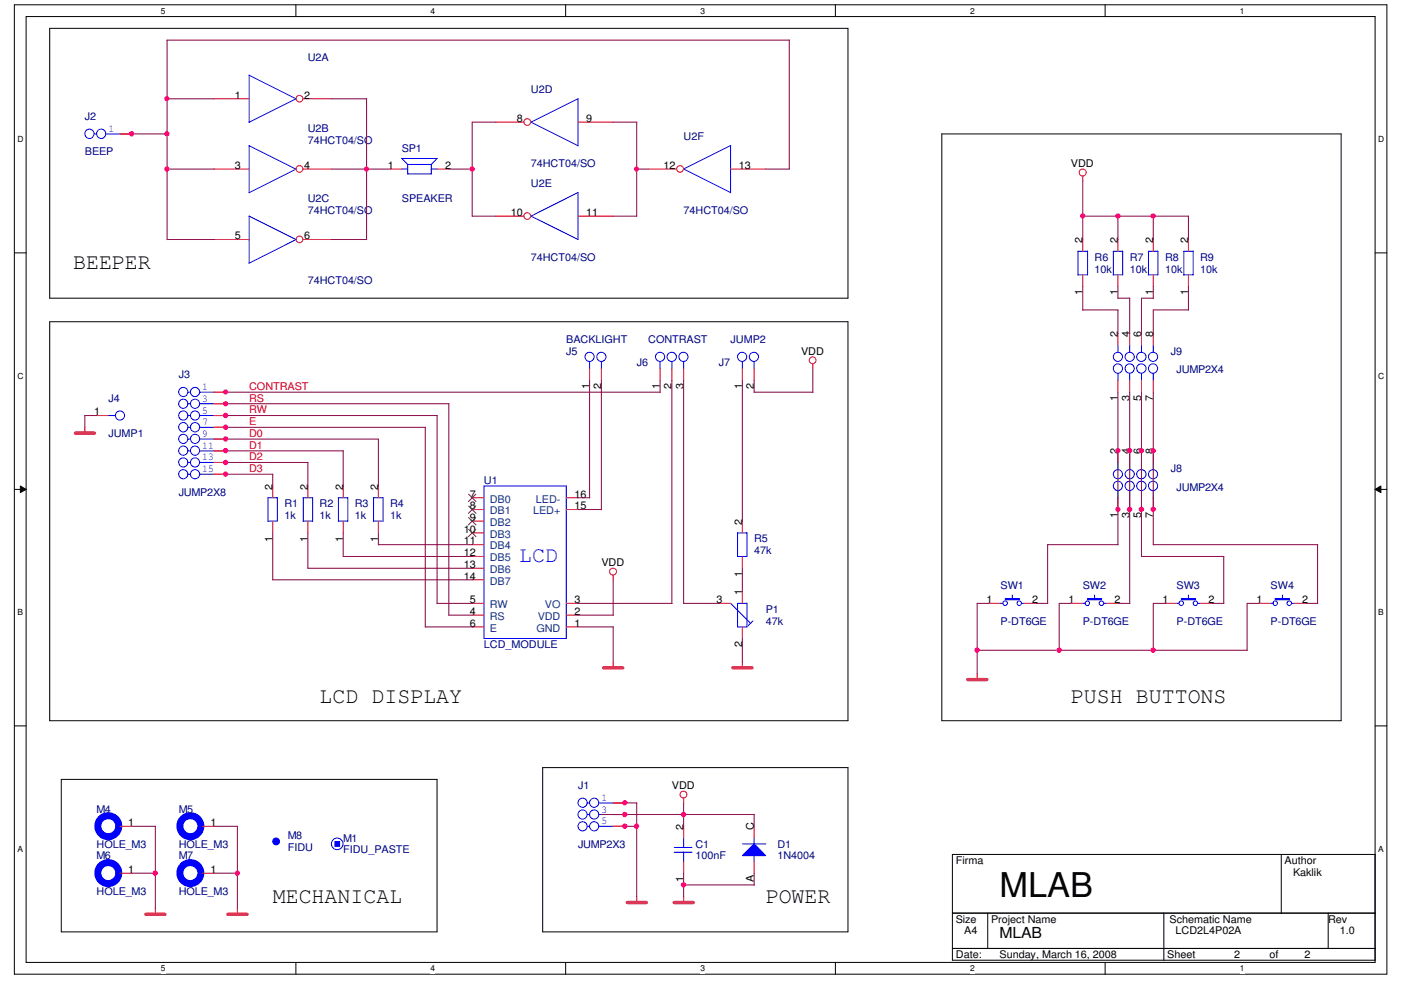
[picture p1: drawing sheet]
<svg xmlns="http://www.w3.org/2000/svg" width="297mm" height="210mm" viewBox="0 0 297 210" stroke-linecap="round" stroke-linejoin="round" font-family="sans-serif">
<path d="M3 1h291v205.6h-291zM5.5 3.5h286v200.6h-286z" fill="none" stroke="#000" stroke-width=".21"/>
<g fill="#fff">
<path d="M34.1 1.3h1v2h-1z"/>
<path d="M34.1 204.4h1v2h-1z"/>
</g>
<path d="M62.7 1v2.5M62.7 204.1v2.5" fill="none" stroke="#000" stroke-width=".21"/>
<g fill="#fff">
<path d="M91.3 1.3h1v2h-1z"/>
<path d="M91.3 204.4h1v2h-1z"/>
</g>
<path d="M119.9 1v2.5M119.9 204.1v2.5" fill="none" stroke="#000" stroke-width=".21"/>
<g fill="#fff">
<path d="M148.5 1.3h1v2h-1z"/>
<path d="M148.5 204.4h1v2h-1z"/>
</g>
<path d="M177.1 1v2.5M177.1 204.1v2.5" fill="none" stroke="#000" stroke-width=".21"/>
<g fill="#fff">
<path d="M205.7 1.3h1v2h-1z"/>
<path d="M205.7 204.4h1v2h-1z"/>
</g>
<path d="M234.3 1v2.5M234.3 204.1v2.5" fill="none" stroke="#000" stroke-width=".21"/>
<g fill="#fff">
<path d="M262.9 1.3h1v2h-1z"/>
<path d="M262.9 204.4h1v2h-1z"/>
<path d="M3.7 28.6h1.2v2h-1.2z"/>
<path d="M292.2 28.6h1.3v2h-1.3z"/>
<path d="M3.7 78.7h1.2v2h-1.2z"/>
<path d="M292.2 78.7h1.3v2h-1.3z"/>
</g>
<path d="M3 53.6h2.5M291.5 53.6h2.5" fill="none" stroke="#000" stroke-width=".21"/>
<g fill="#fff">
<path d="M3.7 128.9h1.1v2h-1.1z"/>
<path d="M292.2 128.9h1.1v2h-1.1z"/>
</g>
<path d="M3 103.8h2.5M4.3 103.1l1.2 .7-1.2 .7zM291.5 103.8l1.3-.7v1.4zM291.5 103.8h2.5" fill="none" stroke="#000" stroke-width=".21"/>
<path d="M4.3 103.1l1.2 .7-1.2 .7zM291.5 103.8l1.3-.7v1.4z" fill="#000"/>
<g fill="#fff">
<path d="M3.7 179h1.1v2h-1.1z"/>
<path d="M292.2 179h1.1v2h-1.1z"/>
</g>
<g fill="none" stroke="#000" stroke-width=".21">
<path d="M10.5 6h169.3v57.2h-169.3zM199.7 28.4h84.6v124.5h-84.6zM10.5 68.2h169.3v84.7h-169.3zM3 154h2.5M291.5 154h2.5M13 165.3h79.7v32.4h-79.7zM115.1 162.8h64.7v34.9h-64.7zM201.9 181.2h89.6v22.5h-89.6zM201.9 193.7h89.6M209.4 193.7v7.5M246.8 193.7v10M271.6 181.2v12.5"/>
<path d="M281.6 193.7v7.5M201.9 201.2h89.6"/>
</g>
<g fill="none" stroke="#f00" stroke-width=".21">
<path d="M229.6 37.3v1.1M172.3 77.1v1.1M18 90.6v1.3M130 122v1M130 140.4v1.3M157.4 140.4v1.3M207.2 142.9v1.3M25.4 175.3h2.5M130 170.3h2.5M130 172.8h2.5M130 175.3h2.5M144.9 169.2v1.1"/>
<path d="M32.9 192.7v1.3M50.3 192.7v1.3M135 190.2v1.3M144.9 190.2v1.3"/>
<circle cx="229.5" cy="36.6" r=".75"/>
<circle cx="172.3" cy="76.4" r=".72"/>
<circle cx="130" cy="121.2" r=".74"/>
<circle cx="144.9" cy="168.5" r=".72"/>
</g>
<path d="M16 91.9h4M128 141.6h4M155.4 141.6h4M205.2 144.1h4M30.9 193.9h4.1M48.3 193.9h4.1M133 191.4h4M143 191.4h4" fill="none" stroke="#f00" stroke-width=".72"/>
<g fill="none" stroke="#00f" stroke-width=".21">
<path d="M25.2 175.3h.2M124.5 170.3h.5M124.5 172.8h.5M124.5 175.3h.5M127 170.3h3M127 172.8h3M127 175.3h3"/>
<circle cx="71.5" cy="179" r="1.23"/>
<circle cx="123.5" cy="175.3" r=".97"/>
<circle cx="123.5" cy="172.8" r=".97"/>
<circle cx="123.5" cy="170.3" r=".97"/>
<circle cx="126" cy="172.8" r=".97"/>
<circle cx="126" cy="170.3" r=".97"/>
<circle cx="126" cy="175.3" r=".97"/>
</g>
<circle cx="23" cy="175.2" r="2.23" fill="none" stroke="#00f" stroke-width="1.5"/>
<path d="M71 178.5h1v1h-1z" fill-rule="evenodd" fill="#00f"/>
<g fill="none" stroke="#00f" stroke-width=".21">
<path d="M64.3 105.6h2M64.3 105.6v5M66.3 105.5v5h-2M71.7 105.6h2M71.8 105.6v5M73.7 105.5v5h-2M79.2 105.6h2M79.2 105.6v5M81.2 105.5v5h-2M269.4 128h.5M270.4 127h3v.2h-3zM271.9 126.2v.8"/>
<path d="M273.9 128h.5M42.6 175.3h.3M71 178.5h1v1h-1zM25.2 185.2h.2M42.6 185.2h.3"/>
<circle cx="270.4" cy="127.9" r=".48"/>
<circle cx="273.4" cy="127.9" r=".49"/>
</g>
<path d="M65.3 103.1v2.5M65.3 110.5v2.5M72.8 103.1v2.5M72.8 110.5v2.5M80.2 103.1v2.5M80.2 110.5v2.5M266.9 128h2.5M274.4 128h2.5M42.9 175.3h2.5M25.4 185.2h2.5M42.9 185.2h2.5" fill="none" stroke="#f00" stroke-width=".21"/>
<g fill="none" stroke="#00f" stroke-width="1.5">
<circle cx="40.4" cy="175.2" r="2.23"/>
<circle cx="23" cy="185.2" r="2.23"/>
<circle cx="40.4" cy="185.2" r="2.23"/>
</g>
<path d="M270.4 127.1h3" fill="none" stroke="#00f" stroke-width=".25"/>
<circle cx="58.5" cy="178.5" r=".72" fill="#00f"/>
<g fill="none" stroke="#00f" stroke-width=".21">
<path d="M52.8 16l10 5M52.8 15.9v10M52.8 30.9v10M52.8 30.9l10 5M62.8 21l-10 5M62.8 35.9l-10 5M85.2 33.6l1.2 1.3v2M85.2 35.9h1.2M85.2 33.6h7.5M86.4 34.9h5v2h-5M91.4 35.9h1.3M92.7 33.6l-1.3 1.3"/>
<path d="M112.5 25.9l10.1 5M122.6 21v9.9M122.6 20.9l-10 5M112.5 45.8l10.1 5M122.6 40.9v9.9M122.6 40.8l-10 5M228.5 53.3h2.1M228.6 53.3v5M230.6 53.3v5h-2.1M238 53.3v5h-2M238 53.3h-2v5M243.5 53.3h2"/>
<path d="M243.5 53.3v5M245.5 53.3v5h-2M250.9 53.3h2.1M251 53.3v5M253 53.3v5h-2.1M237 73.2v1.6M237 79.2v1.5M239.5 73.2v1.6M239.5 79.2v1.5M242 73.2v1.6M242 79.2v1.5M244.5 73.2v1.6"/>
<path d="M244.5 79.2v1.5M237 98.1v1.6M239.5 98.1v1.6M242 98.1v1.6M244.5 98.1v1.6M56.8 105.6h2M56.8 105.6v5M58.8 105.5v5h-2M237 104.1v1.5M239.5 104.1v1.5M242 104.1v1.5M244.5 104.1v1.5"/>
<path d="M229.5 128h.6M230.6 127h2.9v.2h-2.9zM232.1 126.2v.8M234.1 128h.5M143 179.7h3.7M144.9 177.7v2M157.4 179h5M159.9 177.7v1.3M143 180.8h3.7M144.9 180.7v2.1"/>
<circle cx="237" cy="78.2" r=".98"/>
<circle cx="237" cy="75.7" r=".97"/>
<circle cx="239.5" cy="78.2" r=".98"/>
<circle cx="239.5" cy="75.7" r=".97"/>
<circle cx="242" cy="78.2" r="1"/>
<circle cx="242" cy="75.7" r=".99"/>
<circle cx="244.5" cy="78.2" r=".98"/>
<circle cx="244.5" cy="75.7" r=".97"/>
<circle cx="237" cy="103" r=".98"/>
<circle cx="237" cy="100.6" r=".97"/>
<circle cx="239.5" cy="103" r=".98"/>
<circle cx="239.5" cy="100.6" r=".97"/>
<circle cx="242" cy="103.1" r="1"/>
<circle cx="242" cy="100.6" r=".99"/>
<circle cx="244.5" cy="103" r=".98"/>
<circle cx="244.5" cy="100.6" r=".97"/>
<circle cx="230.5" cy="127.9" r=".48"/>
<circle cx="233.5" cy="127.9" r=".49"/>
<circle cx="58.5" cy="178.5" r=".72"/>
</g>
<g fill="none" stroke="#f00" stroke-width=".21">
<path d="M45.4 35.9h7.4M45.4 21h7.4M64.3 35.9h6M64.3 21h6M82.7 35.9h2.5M92.7 35.9h2.5M105.1 25.9h6M122.6 25.9h7.4M105.1 45.8h6M122.6 45.8h7.4M229.6 50.8v2.5M229.6 58.3v2.4"/>
<path d="M237 50.8v2.5M237 58.3v2.4M244.5 50.8v2.5M244.5 58.3v2.4M252 50.8v2.5M252 58.3v2.4M237 70.7v2.5M239.5 70.7v2.5M242 70.7v2.5M244.5 70.7v2.5M237 80.7v2.5M237 95.6v2.5"/>
<path d="M239.5 80.7v2.5M239.5 95.6v2.5M242 80.7v2.5M242 95.6v2.5M244.5 80.7v2.5M244.5 95.6v2.5M57.8 103.1v2.5M57.8 110.5v2.5M237 105.6v2.5M239.5 105.6v2.5M242 105.6v2.5M244.5 105.6v2.5"/>
<path d="M227.1 128h2.5M234.6 128h2.4M144.9 175.3v2.5M144.9 182.8v2.4"/>
<circle cx="63.5" cy="35.8" r=".71"/>
<circle cx="63.5" cy="20.9" r=".71"/>
<circle cx="111.8" cy="25.9" r=".71"/>
<circle cx="111.8" cy="45.8" r=".71"/>
</g>
<path d="M230.6 127.1h2.9" fill="none" stroke="#00f" stroke-width=".25"/>
<path d="M157.4 181.5l2.5-2.5 2.4 2.5z" fill="#00f"/>
<g fill="none" stroke="#00f" stroke-width=".21">
<path d="M19.9 28.4h.6M22.4 28.4h3M144.9 35.8l10 5.1M154.9 30.9v10M154.9 30.9l-10 5M52.8 45.8l10 5M52.8 45.8v10M62.8 50.8l-10 5M125 76.7v1.5M127.5 76.7v1.5M140 76.7v1.5M142.4 76.7v1.5"/>
<path d="M144.9 76.7v1.5M157.4 76.7v1.5M159.9 76.7v1.5M22.9 88.1h1.6M39.8 83.2h.6M39.8 85.6h.6M39.8 88.1h.6M39.8 90.6h.6M39.8 93.1h.6M39.8 95.6h.6M39.8 98.1h.6M42.3 83.2h3.1"/>
<path d="M42.3 85.6h3.1M42.3 88.1h3.1M42.3 90.6h3.1M42.3 93.1h3.1M42.3 95.6h3.1M42.3 98.1h3.1M39.8 100.6h.6M42.3 100.6h3.1M102.6 103.1h17.5v32.3h-17.5zM156.3 113h2.1v5h-2.1M156.4 113v5.1M154.9 128l4.3 4.2"/>
<path d="M158.4 127.9v5.1M158.4 128h-2v5h2M159.6 131.7l-1 1.1M212.1 128h.5M213.1 127h3v.2h-3zM214.6 126.2v.8M216.6 128h.6M249.4 128h.6M250.5 127h2.9v.2h-2.9zM252 126.2v.8M254 128h.5M157.4 181.5l2.5-2.5 2.4 2.5z"/>
<path d="M159.9 181.4v1.4"/>
<circle cx="19" cy="28.4" r=".98"/>
<circle cx="21.5" cy="28.4" r=".98"/>
<circle cx="125" cy="75.7" r=".97"/>
<circle cx="127.5" cy="75.7" r=".97"/>
<circle cx="140" cy="75.7" r=".97"/>
<circle cx="142.4" cy="75.7" r=".99"/>
<circle cx="144.9" cy="75.7" r=".97"/>
<circle cx="157.3" cy="75.7" r=".97"/>
<circle cx="159.8" cy="75.7" r=".97"/>
<circle cx="25.4" cy="88.1" r=".97"/>
<circle cx="38.8" cy="90.6" r=".98"/>
<circle cx="38.9" cy="83.1" r=".97"/>
<circle cx="38.9" cy="95.6" r=".97"/>
<circle cx="38.9" cy="98.1" r=".97"/>
<circle cx="38.9" cy="88.1" r=".97"/>
<circle cx="38.9" cy="85.6" r=".97"/>
<circle cx="38.9" cy="93.1" r=".97"/>
<circle cx="41.3" cy="90.6" r=".98"/>
<circle cx="41.4" cy="95.6" r=".97"/>
<circle cx="41.4" cy="98.1" r=".97"/>
<circle cx="41.4" cy="93.1" r=".97"/>
<circle cx="41.4" cy="85.6" r=".97"/>
<circle cx="41.4" cy="88.1" r=".97"/>
<circle cx="41.4" cy="83.1" r=".97"/>
<circle cx="38.9" cy="100.6" r=".97"/>
<circle cx="41.4" cy="100.6" r=".97"/>
<circle cx="213.1" cy="127.9" r=".49"/>
<circle cx="216.1" cy="127.9" r=".48"/>
<circle cx="250.5" cy="127.9" r=".49"/>
<circle cx="253.4" cy="127.9" r=".48"/>
</g>
<g fill="none" stroke="#f00" stroke-width=".21">
<path d="M25.4 28.4h2.5M137.5 35.9h6M154.9 35.9h7.4M45.4 50.8h7.4M64.3 50.8h6M125 78.2v2.5M127.5 78.2v2.5M140 78.2v2.5M142.4 78.2v2.5M144.9 78.2v2.5M157.4 78.2v2.5M159.9 78.2v2.5"/>
<path d="M20.5 88.1h2.5M45.4 83.2h2.5M45.4 85.6h2.5M45.4 88.1h2.5M45.4 90.6h2.5M45.4 93.1h2.5M45.4 95.6h2.5M45.4 98.1h2.5M45.4 100.6h2.5M100.1 105.6h2.5M100.1 108.1h2.5M100.1 110.5h2.5"/>
<path d="M100.1 113h2.5M100.1 115.5h2.5M100.1 118h2.5M120.1 105.6h2.5M120.1 108.1h2.5M157.4 110.5v2.5M157.4 118v2.5M100.1 128h2.5M100.1 133h2.5M100.1 130.5h2.5M100.1 120.5h2.5M100.1 123h2.5"/>
<path d="M120.1 128h2.5M120.1 133h2.5M120.1 130.5h2.5M152.4 128h2.5M157.4 125.5v2.5M157.4 133v2.4M209.7 128h2.4M217.1 128h2.5M247 128h2.5M254.5 128h2.5M159.9 175.3v2.5M159.9 182.8v2.4"/>
<circle cx="144.2" cy="35.8" r=".71"/>
<circle cx="63.5" cy="50.8" r=".71"/>
</g>
<path d="M213.1 127.1h3M250.5 127.1h2.9" fill="none" stroke="#00f" stroke-width=".25"/>
<path d="M99.4 104.8l1.5 1.6M99.4 107.3l1.5 1.6M99.4 109.8l1.5 1.5M99.4 112.3l1.5 1.5M100.9 104.8l-1.6 1.6M100.9 107.3l-1.6 1.6M100.9 109.8l-1.6 1.5M100.9 112.3l-1.6 1.5" fill="none" stroke="#804000" stroke-width=".21"/>
<g fill="none" stroke="#800040" stroke-width=".21">
<path d="M167.3 8.5h-131.9v42.3M167.3 8.5v27.4M27.9 28.4h7.5M35.4 21h10M35.4 35.9h10M70.3 21h7.5M70.3 35.9h12.4M77.7 21v29.8M95.2 35.9h5M105.2 25.9h-5.1v20M130 25.9h5M135 35.9h2.5"/>
<path d="M135 25.9v20M162.3 35.9h5.1M229.6 38.4v12.4M35.4 50.8h10M70.3 50.8h7.5M100.1 45.8h5.1M130 45.8h5M229.6 45.8h22.4v5M237 45.8v5M244.5 45.8v5M172.3 78.2v5M229.6 65.7h7.4v5.1"/>
<path d="M229.6 60.7v5.1M237 63.2h2.6M237 60.7v2.6M239.5 63.2v7.6M244.5 60.7v2.6M244.6 63.2h-2.6v7.6M252 60.7v5.1M252 65.7h-7.5v5.1M20.5 88.1h-2.5v2.6M47.9 85.6h47.3M47.9 88.1h44.8M47.9 90.6h42.3"/>
<path d="M47.9 93.1h32.4M47.9 95.6h24.9M47.9 98.1h17.4M47.9 83.2h92.1M65.3 98.1v5M72.8 95.6v7.5M80.2 93.1v10M90.2 90.6v42.4h10M92.7 88.1v39.9M95.2 85.6v44.9h5M125 80.7v24.9M127.5 80.7v27.4"/>
<path d="M140 80.7v2.5M142.4 80.7v47.3M144.9 80.7v47.3M157.4 80.7v29.9M159.9 80.7v2.5M159.9 83.2h12.5M237 83.2l.1 32.3h-15v12.5M239.5 83.2v44.8M242 83.2v34.8h17.5M244.5 83.2v32.3h34.9M47.9 100.6h10M57.8 100.6v2.5"/>
<path d="M57.8 113v10M65.3 113v7.6M72.8 113v5h27.4M80.2 113v2.6l20-.1M122.6 105.6h2.4M122.6 108.1h4.9M259.5 118v10M279.4 115.5v12.5M57.8 123h42.4M65.3 120.5h34.9M92.7 128h7.5M122.6 128h19.9"/>
<path d="M122.6 133h7.4v7.5M130 123v7.5h-7.4M144.9 128h7.5M157.4 120.5v5M157.4 135.4v5.1M207.2 137.9h57.3M209.7 128h-2.5v15M219.6 128h2.6M227.1 128h-2.5v10M237 128h2.6M247.1 128h-2.6v10M257 128h2.5"/>
<path d="M267 128h-2.6v10M276.9 128h2.5M27.9 175.3h5.1M32.9 175.3v17.4M45.4 175.3h4.9v17.4M127.5 172.8h32.4v2.5M132.5 175.3h2.5M132.5 170.3h2.5M135 170.3v19.9M144.9 170.3v5M27.9 185.2h5.1M45.4 185.2h5"/>
<path d="M144.9 185.2v5M144.9 187.7h15M159.9 185.2v2.5"/>
</g>
<circle cx="144.9" cy="172.8" r=".48" fill="#f0f"/>
<circle cx="144.9" cy="172.8" r=".48" fill="none" stroke="#f0f" stroke-width=".21"/>
<circle cx="144.9" cy="187.7" r=".49" fill="#f0f"/>
<circle cx="144.9" cy="187.7" r=".49" fill="none" stroke="#f0f" stroke-width=".21"/>
<circle cx="50.3" cy="185.2" r=".47" fill="#f0f"/>
<circle cx="50.3" cy="185.2" r=".47" fill="none" stroke="#f0f" stroke-width=".21"/>
<circle cx="32.9" cy="185.2" r=".48" fill="#f0f"/>
<circle cx="32.9" cy="185.2" r=".48" fill="none" stroke="#f0f" stroke-width=".21"/>
<circle cx="132.5" cy="170.3" r=".48" fill="#f0f"/>
<circle cx="132.5" cy="170.3" r=".48" fill="none" stroke="#f0f" stroke-width=".21"/>
<circle cx="132.5" cy="175.2" r=".49" fill="#f0f"/>
<circle cx="132.5" cy="175.2" r=".49" fill="none" stroke="#f0f" stroke-width=".21"/>
<circle cx="134.9" cy="175.2" r=".48" fill="#f0f"/>
<circle cx="134.9" cy="175.2" r=".48" fill="none" stroke="#f0f" stroke-width=".21"/>
<circle cx="132.5" cy="172.8" r=".48" fill="#f0f"/>
<circle cx="132.5" cy="172.8" r=".48" fill="none" stroke="#f0f" stroke-width=".21"/>
<circle cx="47.8" cy="85.6" r=".47" fill="#f0f"/>
<circle cx="47.8" cy="85.6" r=".47" fill="none" stroke="#f0f" stroke-width=".21"/>
<circle cx="47.8" cy="88.1" r=".48" fill="#f0f"/>
<circle cx="47.8" cy="88.1" r=".48" fill="none" stroke="#f0f" stroke-width=".21"/>
<circle cx="47.8" cy="90.6" r=".48" fill="#f0f"/>
<circle cx="47.8" cy="90.6" r=".48" fill="none" stroke="#f0f" stroke-width=".21"/>
<circle cx="47.8" cy="93.1" r=".48" fill="#f0f"/>
<circle cx="47.8" cy="93.1" r=".48" fill="none" stroke="#f0f" stroke-width=".21"/>
<circle cx="47.8" cy="95.6" r=".47" fill="#f0f"/>
<circle cx="47.8" cy="95.6" r=".47" fill="none" stroke="#f0f" stroke-width=".21"/>
<circle cx="47.8" cy="98.1" r=".47" fill="#f0f"/>
<circle cx="47.8" cy="98.1" r=".47" fill="none" stroke="#f0f" stroke-width=".21"/>
<circle cx="47.8" cy="100.6" r=".48" fill="#f0f"/>
<circle cx="47.8" cy="100.6" r=".48" fill="none" stroke="#f0f" stroke-width=".21"/>
<circle cx="47.8" cy="83.1" r=".47" fill="#f0f"/>
<circle cx="47.8" cy="83.1" r=".47" fill="none" stroke="#f0f" stroke-width=".21"/>
<circle cx="244.5" cy="137.9" r=".49" fill="#f0f"/>
<circle cx="244.5" cy="137.9" r=".49" fill="none" stroke="#f0f" stroke-width=".21"/>
<circle cx="207.2" cy="137.9" r=".49" fill="#f0f"/>
<circle cx="207.2" cy="137.9" r=".49" fill="none" stroke="#f0f" stroke-width=".21"/>
<circle cx="224.6" cy="137.9" r=".48" fill="#f0f"/>
<circle cx="224.6" cy="137.9" r=".48" fill="none" stroke="#f0f" stroke-width=".21"/>
<circle cx="237" cy="45.8" r=".47" fill="#f0f"/>
<circle cx="237" cy="45.8" r=".47" fill="none" stroke="#f0f" stroke-width=".21"/>
<circle cx="229.6" cy="45.8" r=".48" fill="#f0f"/>
<circle cx="229.6" cy="45.8" r=".48" fill="none" stroke="#f0f" stroke-width=".21"/>
<circle cx="244.5" cy="45.8" r=".48" fill="#f0f"/>
<circle cx="244.5" cy="45.8" r=".48" fill="none" stroke="#f0f" stroke-width=".21"/>
<circle cx="237" cy="95.6" r=".47" fill="#f0f"/>
<circle cx="237" cy="95.6" r=".47" fill="none" stroke="#f0f" stroke-width=".21"/>
<circle cx="237" cy="108" r=".47" fill="#f0f"/>
<circle cx="237" cy="108" r=".47" fill="none" stroke="#f0f" stroke-width=".21"/>
<circle cx="239.5" cy="95.6" r=".48" fill="#f0f"/>
<circle cx="239.5" cy="95.6" r=".48" fill="none" stroke="#f0f" stroke-width=".21"/>
<circle cx="239.5" cy="108" r=".48" fill="#f0f"/>
<circle cx="239.5" cy="108" r=".48" fill="none" stroke="#f0f" stroke-width=".21"/>
<circle cx="242" cy="95.6" r=".48" fill="#f0f"/>
<circle cx="242" cy="95.6" r=".48" fill="none" stroke="#f0f" stroke-width=".21"/>
<circle cx="242" cy="108" r=".48" fill="#f0f"/>
<circle cx="242" cy="108" r=".48" fill="none" stroke="#f0f" stroke-width=".21"/>
<circle cx="244.5" cy="95.6" r=".48" fill="#f0f"/>
<circle cx="244.5" cy="95.6" r=".48" fill="none" stroke="#f0f" stroke-width=".21"/>
<circle cx="244.5" cy="108" r=".48" fill="#f0f"/>
<circle cx="244.5" cy="108" r=".48" fill="none" stroke="#f0f" stroke-width=".21"/>
<circle cx="35.4" cy="28.4" r=".48" fill="#f0f"/>
<circle cx="35.4" cy="28.4" r=".48" fill="none" stroke="#f0f" stroke-width=".21"/>
<circle cx="35.4" cy="20.9" r=".47" fill="#f0f"/>
<circle cx="35.4" cy="20.9" r=".47" fill="none" stroke="#f0f" stroke-width=".21"/>
<circle cx="35.4" cy="35.9" r=".47" fill="#f0f"/>
<circle cx="35.4" cy="35.9" r=".47" fill="none" stroke="#f0f" stroke-width=".21"/>
<circle cx="77.7" cy="35.9" r=".48" fill="#f0f"/>
<circle cx="77.7" cy="35.9" r=".48" fill="none" stroke="#f0f" stroke-width=".21"/>
<circle cx="100.1" cy="35.9" r=".47" fill="#f0f"/>
<circle cx="100.1" cy="35.9" r=".47" fill="none" stroke="#f0f" stroke-width=".21"/>
<circle cx="134.9" cy="35.9" r=".47" fill="#f0f"/>
<circle cx="134.9" cy="35.9" r=".47" fill="none" stroke="#f0f" stroke-width=".21"/>
<circle cx="27.9" cy="28.4" r=".49" fill="#f0f"/>
<circle cx="27.9" cy="28.4" r=".49" fill="none" stroke="#f0f" stroke-width=".21"/>
<text font-size="7.2" x="211.9" y="190.2">MLAB</text>
<g font-size="4.7">
<text x="15.5" y="57">BEEPER</text>
<text x="67.8" y="149.1">LCD DISPLAY</text>
<text x="227.1" y="149.1">PUSH BUTTONS</text>
<text x="57.8" y="191.4">MECHANICAL</text>
<text x="162.3" y="191.4">POWER</text>
</g>
<text font-size="4.7" fill="#00f" x="110.1" y="119.3">LCD</text>
<text font-size="3.2" x="211.9" y="199.1">MLAB</text>
<g font-size="2.2" fill="#000080">
<text x="65.3" y="13">U2A</text>
<text x="112.6" y="19.7">U2D</text>
<text x="18" y="25.4">J2</text>
<text x="65.3" y="27.9">U2B</text>
<text x="144.9" y="29.7">U2F</text>
<text x="18" y="32.9">BEEP</text>
<text x="65.3" y="30.4">74HCT04/SO</text>
<text x="85.2" y="32.2">SP1</text>
<text x="112.6" y="35.4">74HCT04/SO</text>
<text x="112.6" y="39.7">U2E</text>
<text x="65.3" y="45.4">74HCT04/SO</text>
<text x="65.3" y="42.9">U2C</text>
<text x="85.2" y="42.9">SPEAKER</text>
<text x="144.9" y="45.4">74HCT04/SO</text>
<text x="112.6" y="55.3">74HCT04/SO</text>
<text x="232.1" y="55.3">R6</text>
<text x="232.1" y="57.8">10k</text>
<text x="239.5" y="55.3">R7</text>
<text x="239.5" y="57.8">10k</text>
<text x="247" y="55.3">R8</text>
<text x="247" y="57.8">10k</text>
<text x="254.5" y="55.3">R9</text>
<text x="254.5" y="57.8">10k</text>
<text x="65.3" y="60.3">74HCT04/SO</text>
<text x="120.1" y="75.2">J5</text>
<text x="120.1" y="72.8">BACKLIGHT</text>
<text x="135" y="77.7">J6</text>
<text x="137.5" y="72.8">CONTRAST</text>
<text x="152.4" y="77.7">J7</text>
<text x="154.9" y="72.8">JUMP2</text>
<text x="248.2" y="75.2">J9</text>
<text x="37.9" y="80.2">J3</text>
<text x="249.5" y="79.2">JUMP2X4</text>
<text x="23" y="85.2">J4</text>
<text x="23" y="92.7">JUMP1</text>
<text x="248.2" y="100.1">J8</text>
<text x="37.9" y="105.1">JUMP2X8</text>
<text x="60.3" y="107.6">R1</text>
<text x="67.8" y="107.6">R2</text>
<text x="75.2" y="107.6">R3</text>
<text x="82.7" y="107.6">R4</text>
<text x="102.6" y="102.6">U1</text>
<text x="249.5" y="104.1">JUMP2X4</text>
<text x="60.3" y="110.1">1k</text>
<text x="67.8" y="110.1">1k</text>
<text x="75.2" y="110.1">1k</text>
<text x="82.7" y="110.1">1k</text>
<text x="159.9" y="115.1">R5</text>
<text x="159.9" y="117.6">47k</text>
<text x="212.1" y="125">SW1</text>
<text x="229.6" y="125">SW2</text>
<text x="249.5" y="125">SW3</text>
<text x="269.4" y="125">SW4</text>
<text x="162.3" y="130">P1</text>
<text x="102.6" y="137.5">LCD_MODULE</text>
<text x="162.3" y="132.5">47k</text>
<text x="212.1" y="132.5">P-DT6GE</text>
<text x="229.6" y="132.5">P-DT6GE</text>
<text x="249.5" y="132.5">P-DT6GE</text>
<text x="269.4" y="132.5">P-DT6GE</text>
<text x="122.6" y="167.3">J1</text>
<text x="20.5" y="172.3">M4</text>
<text x="37.9" y="172.3">M5</text>
<text x="20.5" y="179.8">HOLE_M3</text>
<text x="37.9" y="179.8">HOLE_M3</text>
<text x="61" y="178.1">M8</text>
<text x="72.8" y="178.6">M1</text>
<text x="122.6" y="179.8">JUMP2X3</text>
<text x="147.4" y="179.8">C1</text>
<text x="164.8" y="179.8">D1</text>
<text x="20.5" y="182.3">M6</text>
<text x="37.9" y="182.3">M7</text>
<text x="61" y="180.6">FIDU</text>
<text x="72.8" y="181">FIDU_PASTE</text>
<text x="147.4" y="182.3">100nF</text>
<text x="164.8" y="182.3">1N4004</text>
<text x="20.5" y="189.7">HOLE_M3</text>
<text x="37.9" y="189.7">HOLE_M3</text>
</g>
<g font-size="2.2">
<text x="49.8" y="20.9">1</text>
<text x="64.5" y="20.9">2</text>
<text x="109.6" y="25.9">8</text>
<text x="124.3" y="25.9">9</text>
<text x="49.8" y="35.8">3</text>
<text x="64.5" y="35.8">4</text>
<text x="82.2" y="35.8">1</text>
<text x="94.4" y="35.8">2</text>
<text x="140.7" y="35.8">12</text>
<text x="156.6" y="35.8">13</text>
<text x="227.1" y="35.4">VDD</text>
<text x="108.3" y="45.8">10</text>
<text x="124.3" y="45.8">11</text>
<text x="49.8" y="50.8">5</text>
<text x="64.5" y="50.8">6</text>
<text x="229.5" y="51.6" transform="rotate(-90 229.5 51.6)">2</text>
<text x="237" y="51.6" transform="rotate(-90 237 51.6)">2</text>
<text x="244.5" y="51.6" transform="rotate(-90 244.5 51.6)">2</text>
<text x="251.9" y="51.6" transform="rotate(-90 251.9 51.6)">2</text>
<text x="229.5" y="62.7" transform="rotate(-90 229.5 62.7)">1</text>
<text x="237" y="62.7" transform="rotate(-90 237 62.7)">1</text>
<text x="244.5" y="62.7" transform="rotate(-90 244.5 62.7)">1</text>
<text x="251.9" y="62.7" transform="rotate(-90 251.9 62.7)">1</text>
<text x="237" y="71.5" transform="rotate(-90 237 71.5)">2</text>
<text x="239.5" y="71.5" transform="rotate(-90 239.5 71.5)">4</text>
<text x="242" y="71.5" transform="rotate(-90 242 71.5)">6</text>
<text x="244.5" y="71.5" transform="rotate(-90 244.5 71.5)">8</text>
<text x="169.8" y="75.2">VDD</text>
<text x="125" y="82.5" transform="rotate(-90 125 82.5)">1</text>
<text x="127.5" y="82.5" transform="rotate(-90 127.5 82.5)">2</text>
<text x="139.9" y="82.5" transform="rotate(-90 139.9 82.5)">1</text>
<text x="142.4" y="82.5" transform="rotate(-90 142.4 82.5)">2</text>
<text x="144.9" y="82.5" transform="rotate(-90 144.9 82.5)">3</text>
<text x="157.3" y="82.5" transform="rotate(-90 157.3 82.5)">1</text>
<text x="159.8" y="82.5" transform="rotate(-90 159.8 82.5)">2</text>
<text x="20" y="88.1">1</text>
<text x="237" y="85" transform="rotate(-90 237 85)">1</text>
<text x="239.5" y="85" transform="rotate(-90 239.5 85)">3</text>
<text x="242" y="85" transform="rotate(-90 242 85)">5</text>
<text x="244.5" y="85" transform="rotate(-90 244.5 85)">7</text>
<text x="237" y="96.4" transform="rotate(-90 237 96.4)">2</text>
<text x="239.5" y="96.4" transform="rotate(-90 239.5 96.4)">4</text>
<text x="242" y="96.4" transform="rotate(-90 242 96.4)">6</text>
<text x="244.5" y="96.4" transform="rotate(-90 244.5 96.4)">8</text>
<text x="57.8" y="103.8" transform="rotate(-90 57.8 103.8)">2</text>
<text x="65.2" y="103.8" transform="rotate(-90 65.2 103.8)">2</text>
<text x="72.7" y="103.8" transform="rotate(-90 72.7 103.8)">2</text>
<text x="80.2" y="103.8" transform="rotate(-90 80.2 103.8)">2</text>
<text x="99.6" y="105.5">7</text>
<text x="121.8" y="105.5">16</text>
<text x="98.3" y="113">10</text>
<text x="99.6" y="108">8</text>
<text x="99.6" y="110.5">9</text>
<text x="121.8" y="108">15</text>
<text x="157.3" y="111.3" transform="rotate(-90 157.3 111.3)">2</text>
<text x="237" y="109.9" transform="rotate(-90 237 109.9)">1</text>
<text x="239.5" y="109.9" transform="rotate(-90 239.5 109.9)">3</text>
<text x="242" y="109.9" transform="rotate(-90 242 109.9)">5</text>
<text x="244.5" y="109.9" transform="rotate(-90 244.5 109.9)">7</text>
<text x="57.8" y="114.9" transform="rotate(-90 57.8 114.9)">1</text>
<text x="65.2" y="114.9" transform="rotate(-90 65.2 114.9)">1</text>
<text x="72.7" y="114.9" transform="rotate(-90 72.7 114.9)">1</text>
<text x="80.2" y="114.9" transform="rotate(-90 80.2 114.9)">1</text>
<text x="98.3" y="115.5">11</text>
<text x="98.3" y="118">12</text>
<text x="98.3" y="120.5">13</text>
<text x="98.3" y="122.9">14</text>
<text x="127.5" y="120.1">VDD</text>
<text x="157.3" y="122.4" transform="rotate(-90 157.3 122.4)">1</text>
<text x="99.6" y="130.4">4</text>
<text x="99.6" y="127.9">5</text>
<text x="121.8" y="130.4">2</text>
<text x="121.8" y="127.9">3</text>
<text x="151.9" y="127.9">3</text>
<text x="157.3" y="126.2" transform="rotate(-90 157.3 126.2)">1</text>
<text x="209.1" y="127.9">1</text>
<text x="218.9" y="127.9">2</text>
<text x="226.6" y="127.9">1</text>
<text x="236.3" y="127.9">2</text>
<text x="246.5" y="127.9">1</text>
<text x="256.2" y="127.9">2</text>
<text x="266.4" y="127.9">1</text>
<text x="276.1" y="127.9">2</text>
<text x="99.6" y="132.9">6</text>
<text x="121.8" y="132.9">1</text>
<text x="157.3" y="137.3" transform="rotate(-90 157.3 137.3)">2</text>
<text x="142.4" y="167.3">VDD</text>
<text x="27.2" y="175.2">1</text>
<text x="44.6" y="175.2">1</text>
<text x="144.9" y="176" transform="rotate(-90 144.9 176)">2</text>
<text x="159.8" y="176" transform="rotate(-90 159.8 176)">C</text>
<text x="27.2" y="185.2">1</text>
<text x="44.6" y="185.2">1</text>
<text x="202.7" y="183.3">Firma</text>
<text x="272.4" y="183.3">Author</text>
<text x="274.1" y="185.8">Kaklik</text>
<text x="144.9" y="187.1" transform="rotate(-90 144.9 187.1)">1</text>
<text x="159.8" y="187.1" transform="rotate(-90 159.8 187.1)">A</text>
<text x="202.7" y="195.7">Size</text>
<text x="210.1" y="195.7">Project Name</text>
<text x="248" y="195.7">Schematic Name</text>
<text x="281.6" y="195.7">Rev</text>
<text x="202.7" y="203.2">Date:</text>
<text x="204.4" y="198.2">A4</text>
<text x="211.9" y="203.2">Sunday, March 16, 2008</text>
<text x="247.5" y="203.2">Sheet</text>
<text x="249.3" y="198.2">LCD2L4P02A</text>
<text x="261.7" y="203.2">2</text>
<text x="269.2" y="203.2">of</text>
<text x="276.6" y="203.2">2</text>
<text x="284.1" y="198.2">1.0</text>
</g>
<g font-size="2.2" fill="#00f">
<text x="23" y="28">1</text>
<text x="42.9" y="82.8">1</text>
<text x="42.9" y="85.2">3</text>
<text x="42.9" y="87.7">5</text>
<text x="42.9" y="90.2">7</text>
<text x="42.9" y="92.7">9</text>
<text x="42.9" y="95.2">11</text>
<text x="42.9" y="97.7">13</text>
<text x="42.9" y="100.2">15</text>
<text x="127.5" y="169.9">1</text>
<text x="127.5" y="172.3">3</text>
<text x="127.5" y="174.8">5</text>
</g>
<g font-size="2.2" fill="#f00">
<text x="52.8" y="82.7">CONTRAST</text>
<text x="52.8" y="85.2">RS</text>
<text x="52.8" y="87.7">RW</text>
<text x="52.8" y="90.2">E</text>
<text x="52.8" y="92.7">D0</text>
<text x="52.8" y="95.2">D1</text>
<text x="52.8" y="97.7">D2</text>
<text x="52.8" y="100.1">D3</text>
</g>
<g font-size="2.2" fill="#004080">
<text x="103.8" y="106.6">DB0</text>
<text x="113.6" y="106.6">LED-</text>
<text x="103.8" y="109.1">DB1</text>
<text x="103.8" y="111.5">DB2</text>
<text x="113" y="109.1">LED+</text>
<text x="103.8" y="114">DB3</text>
<text x="103.8" y="116.5">DB4</text>
<text x="103.8" y="119">DB5</text>
<text x="103.8" y="121.5">DB6</text>
<text x="103.8" y="124">DB7</text>
<text x="103.8" y="131.5">RS</text>
<text x="103.8" y="129">RW</text>
<text x="114" y="131.5">VDD</text>
<text x="115.5" y="129">VO</text>
<text x="103.8" y="134">E</text>
<text x="113.7" y="134">GND</text>
</g>
<g font-size="1.8">
<text x="34.1" y="2.9">5</text>
<text x="91.3" y="2.9">4</text>
<text x="148.5" y="2.9">3</text>
<text x="205.7" y="2.9">2</text>
<text x="262.9" y="2.9">1</text>
<text x="3.7" y="30.2">D</text>
<text x="292.2" y="30.2">D</text>
<text x="3.7" y="80.3">C</text>
<text x="292.2" y="80.3">C</text>
<text x="3.7" y="130.5">B</text>
<text x="292.2" y="130.5">B</text>
<text x="3.7" y="180.6">A</text>
<text x="292.2" y="180.6">A</text>
<text x="34.1" y="206">5</text>
<text x="91.3" y="206">4</text>
<text x="148.5" y="206">3</text>
<text x="205.7" y="206">2</text>
<text x="262.9" y="206">1</text>
</g>
</svg>
